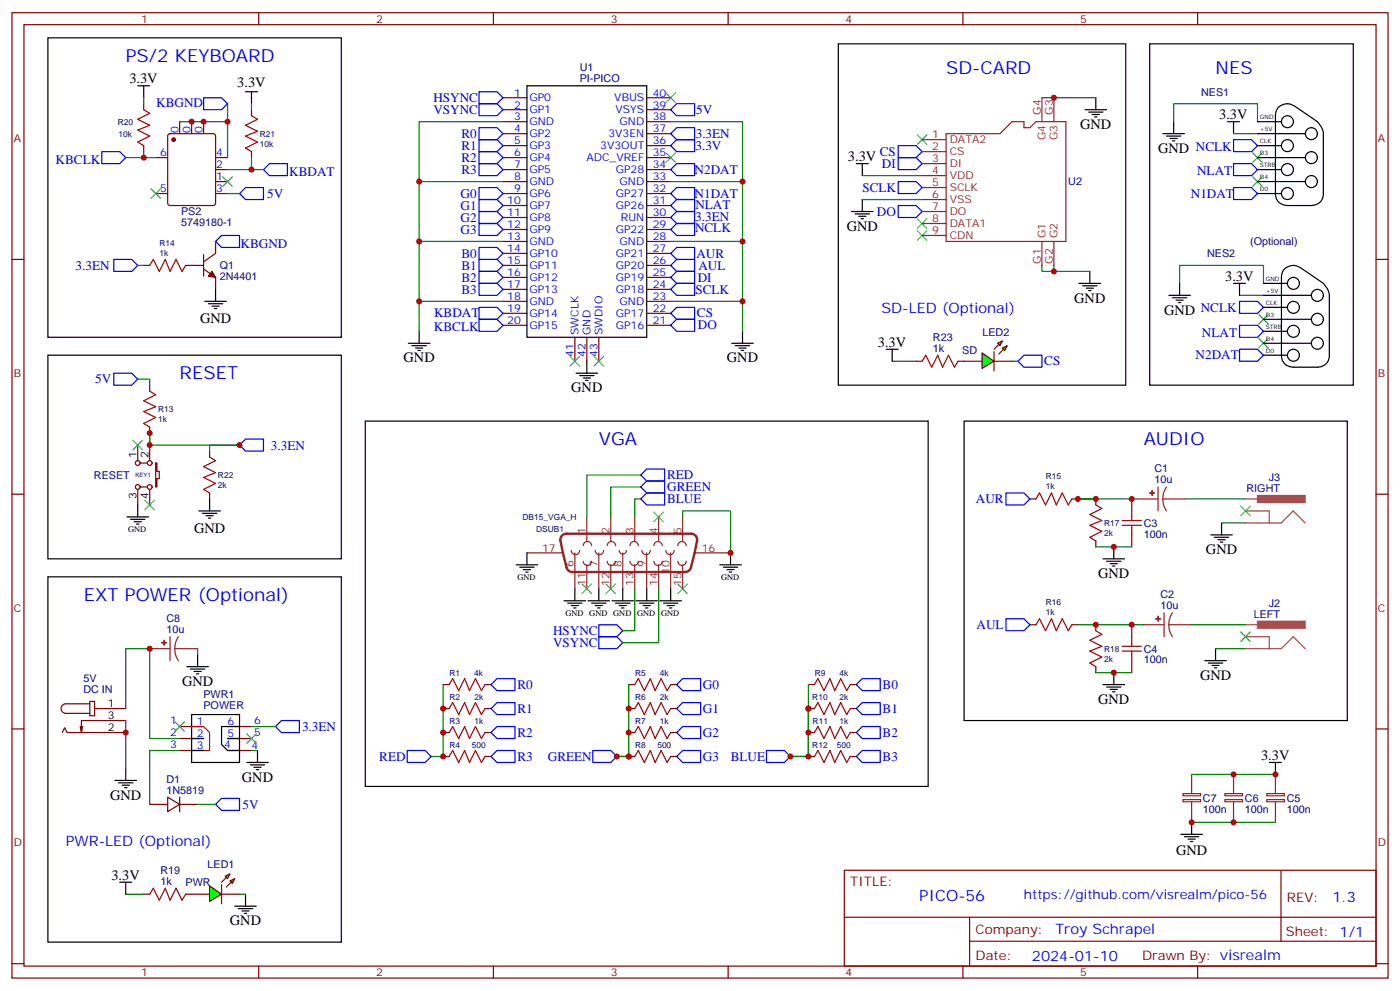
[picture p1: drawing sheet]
<svg xmlns="http://www.w3.org/2000/svg" width="412mm" height="292mm" viewBox="0 0 412 292" stroke-linecap="round" stroke-linejoin="round" font-family="sans-serif">
<g fill="none" stroke="#870000" stroke-width=".35">
<path d="M3.5 3.7h405.4v284.4h-405.4zM7.1 7.3h398.2v277.3h-398.2zM76.2 3.7v3.6M145.3 3.7v3.6M214.5 3.7v3.6M283.6 3.7v3.6M352.8 3.7v3.6M49.6 39.6l.5-.2h12.7l.6 .4 .1 20-.5 .7h-12.9l-.7-.4v-20zM52.9 35.8v3.6M56.4 35.8v3.6M60 35.8v3.6M148.2 28.8h7"/>
<path d="M148.2 32.3h7M148.2 35.8h7M148.2 39.4h7M190.5 28.8h7.1M190.5 32.3h7.1M190.5 35.8h7.1M190.5 39.4h7.1M45.9 46.4h3.5M45.9 57h3.5M63.5 46.4h3.5M63.5 50h3.5M63.5 53.5h3.5"/>
<path d="M63.5 57h3.5M148.2 42.9h7M148.2 46.4h7M148.2 50h7M148.2 53.5h7M148.2 57h7M190.5 42.9h7.1M190.5 46.4h7.1M190.5 50h7.1M190.5 53.5h7.1M190.5 57h7.1M3.5 76.4h3.6"/>
<path d="M42.3 78.2h1.8M54.7 78.2h5.3M60 75v6.4M60 79.2l3.5 2.5v3.5M63.5 71.1v3.5l-3.5 2.5M148.2 60.5h7M148.2 64.1h7M148.2 67.6h7M148.2 71.1h7M148.2 74.6h7M148.2 78.2h7M190.5 60.5h7.1"/>
<path d="M190.5 64.1h7.1M190.5 67.6h7.1M190.5 71.1h7.1M190.5 74.6h7.1M190.5 78.2h7.1M405.3 76.4h3.6M148.2 81.7h7M148.2 85.2h7M148.2 88.8h7M148.2 92.3h7M148.2 95.8h7M169.3 99.3v7.1"/>
<path d="M172.9 99.3v7.1M176.4 99.3v7.1M190.5 81.7h7.1M190.5 85.2h7.1M190.5 88.8h7.1M190.5 92.3h7.1M190.5 95.8h7.1M44.1 113.5v1.7M40.6 131.1v4.6M41.3 136.4h2.1M44.1 125.8v1.8M44.1 131.1v4.6"/>
<path d="M45.9 136.4h.3v2.5h.7v2.1h-.7v2.4h-.3zM3.5 145.6h3.6M40.6 144.1v4.6M41.3 143.4h2.1M44.1 144.1v4.6M303.4 147h1.8M315.7 147h1.8M322.8 147v1.7M322.8 159.3v1.8M333.4 147v3.5M333.4 157.6v3.5M405.3 145.6h3.6"/>
<path d="M303.4 184h1.8M315.7 184h1.8M322.8 184v1.8M322.8 196.4v1.7M333.4 184v3.5M333.4 194.6v3.5M3.5 214.7h3.6M18.3 215.8l.7-1.5 .8 1.5h17.2M24.3 214l-.3 1.8M26.5 206.6h1.4v4.2h-1.4zM26.5 207.3h-7.1a1.41 1.41 0 0 0-1.4 1.4 1.41 1.41 0 0 0 1.4 1.4h7.1M27.9 208.7h9.1"/>
<path d="M37 212.2h-13v3.6l-.4-1.8M52.9 214h7.1M52.9 217.5h7.1M67 214h7.1M67 217.5h7.1M405.3 214.7h3.6M52.9 221.1h7.1M67 221.1h7.1M248.7 256.3h156.6v28.3h-156.6zM377.3 256.4v20.8M42.3 263.4h1.8M54.7 263.4h7"/>
<path d="M65.3 263.4h5.3M248.7 270.2h156.5M285.6 277.2h119.6M285.6 270.2v14.1M3.5 283.8h3.6M76.2 284.6v3.5M145.3 284.6v3.5M214.5 284.6v3.5M283.6 284.6v3.5M352.8 284.6v3.5M405.3 283.8h3.6"/>
<circle cx="40.6" cy="136.4" r=".71"/>
<circle cx="44.1" cy="136.4" r=".71"/>
<circle cx="40.6" cy="143.4" r=".71"/>
<circle cx="44.1" cy="143.4" r=".71"/>
</g>
<g fill="none" stroke="#000" stroke-width=".35">
<path d="M155.2 25.3h35.3v74h-35.3zM342.5 39.4h6.4M345.7 35.8v3.6M361.6 35.8h3.5M363.4 35.8v3.6M343.6 40.1h4.2M344.7 40.8h2.1M345.4 41.5h.7M60.3 88.8h6.4M61.4 89.5h4.2M62.4 90.2h2.2M63.1 90.9h.8"/>
<path d="M63.5 85.2v3.6M344.3 87h6.4M345.4 87.7h4.2M346.4 88.4h2.1M347.1 89.1h.7M347.5 83.5v3.5M363.4 83.5h3.5M365.1 83.5v3.5M37.4 152.3h6.3M38.5 153h4.2M39.5 153.7h2.1M40.2 154.4h.7"/>
<path d="M40.6 148.7v3.6M356.7 157.6h6.3M357.7 158.3h4.2M358.8 159h2.1M359.5 159.7h.7M359.8 154v3.6M166.2 177h6.3M167.2 177.7h4.2M168.3 178.4h2.1M169 179.1h.7M169.3 173.4v3.6M173.2 177h6.4"/>
<path d="M174.3 177.7h4.2M175.3 178.4h2.1M176 179.1h.7M176.4 173.4v3.6M180.3 177h6.3M181.3 177.7h4.3M182.4 178.4h2.1M183.1 179.1h.7M183.4 173.4v3.6M187.3 177h6.4M188.4 177.7h4.2M189.4 178.4h2.2"/>
<path d="M190.1 179.1h.8M190.5 173.4v3.6M194.4 177h6.3M195.4 177.7h4.3M196.5 178.4h2.1M197.2 179.1h.7M197.6 173.4v3.6M212 166.4h6.4M213.1 167.1h4.2M214.1 167.8h2.2M214.8 168.5h.7M215.2 162.8v3.6"/>
<path d="M324.9 164.6h6.4M326 165.3h4.2M327 166h2.1M327.7 166.7h.7M328.1 161.1v3.5M328.1 198.1v3.5M354.9 194.6h6.3M356 195.3h4.2M357 196h2.1M357.7 196.7h.7M358.1 191.1v3.5M56.4 210.5h14.2v14.1h-14.2z"/>
<path d="M56.4 217.5h3.6M67 217.5h3.6M70.6 214h-5.3v5.3l1.7 1.8h3.6M324.9 201.6h6.4M326 202.4h4.2M327 203.1h2.1M327.7 203.8h.7M33.9 229.9h6.3M34.9 230.6h4.3M36 231.3h2.1M36.7 232h.7M37 226.3v3.6"/>
<path d="M56.4 221.1h3.6M69.1 266.9h6.4M70.2 267.6h4.2M71.3 268.3h2.1M72 269h.7M72.3 263.4v3.5"/>
</g>
<g fill="none" stroke="#8c2424" stroke-width=".35">
<path d="M172.9 152.3v7M179.9 152.3v7M187 152.3v7M194 152.3v7M201.1 152.3v7M335.1 147h6M341.1 143.4v7.1M342.5 147l.3 1.8 .8 1.7M342.5 147h6.7M343.6 143.4l-.8 1.7-.3 1.9M155.2 162.8h10.6M168.3 162.1a1.23 1.23 0 0 0 1.2 1.3 1.23 1.23 0 0 0 1.2-1.3"/>
<path d="M169.3 162.8v10.6M171.8 165.3a1.23 1.23 0 0 0 1.2 1.2 1.23 1.23 0 0 0 1.3-1.2M171.8 160.7a1.23 1.23 0 0 1 1.2-1.2 1.23 1.23 0 0 1 1.3 1.2M172.9 166.4v7M175.3 162.1a1.23 1.23 0 0 0 1.3 1.3 1.23 1.23 0 0 0 1.2-1.3M176.4 162.8v10.6M178.9 165.3a1.23 1.23 0 0 0 1.2 1.2 1.23 1.23 0 0 0 1.2-1.2M178.9 160.7a1.23 1.23 0 0 1 1.2-1.2 1.23 1.23 0 0 1 1.2 1.2M179.9 166.4v7M182.4 162.1a1.06 1.06 0 0 0 1 1.1 1.06 1.06 0 0 0 1.1-1.1M183.4 162.8v10.6M185.6 165.3a1.23 1.23 0 0 0 1.2 1.2 1.23 1.23 0 0 0 1.2-1.2"/>
<path d="M185.6 160.7a1.23 1.23 0 0 1 1.2-1.2 1.23 1.23 0 0 1 1.2 1.2M187 166.4v7M189.1 162.1a1.23 1.23 0 0 0 1.2 1.3 1.23 1.23 0 0 0 1.3-1.3M190.5 162.8v10.6M192.6 165.3a1.23 1.23 0 0 0 1.3 1.2 1.23 1.23 0 0 0 1.2-1.2M192.6 160.7a1.23 1.23 0 0 1 1.3-1.2 1.23 1.23 0 0 1 1.2 1.2M194 166.4v7M196.1 162.1a1.23 1.23 0 0 0 1.3 1.3 1.23 1.23 0 0 0 1.2-1.3M197.6 162.8v10.6M199.7 165.3a1.23 1.23 0 0 0 1.2 1.2 1.23 1.23 0 0 0 1.2-1.2M199.7 160.7a1.23 1.23 0 0 1 1.2-1.2 1.23 1.23 0 0 1 1.2 1.2M201.1 166.4v7"/>
<path d="M204.6 162.8h10.6M336.9 184h6M342.9 180.5v7M344.3 184l.2 1.9 .9 1.6M344.3 184h6.7M345.4 180.5l-.8 1.7-.3 1.8"/>
</g>
<path d="M165.6 157.7l1.3-.5h36.7a1.77 1.77 0 0 1 1.7 2.1l-1.7 7.8a1.8 1.8 0 0 1-1.8 1.4h-33.2a1.8 1.8 0 0 1-1.7-1.4l-1.8-8v-.6z" fill="none" stroke="#8c2424" stroke-width=".71"/>
<g fill="none" stroke="#008700" stroke-width=".35">
<path d="M67 30.6v5.2h-14.1M345.7 35.8v-5.2h24.7v5.2M363.4 39.4h7M37 46.4h8.9M67 57h3.6M347.5 83.5v-5.3h24.7v5.3M365.1 87h7.1M40.6 111.7h3.5v1.8M201.1 152.3v-1.8h14.1v12.3M317.5 147h17.6M322.8 161.1h10.6M317.5 184h19.4"/>
<path d="M322.8 198.1h10.6M358.1 191.1h8.8M37 212.2v14.1"/>
</g>
<g fill="none" stroke="#3c3" stroke-width=".35">
<path d="M44.4 55.6l2.9 2.8M47.3 55.6l-2.9 2.8M65.6 52.1l2.8 2.8M68.4 52.1l-2.8 2.8M369 45l2.8 2.8M369 52.1l2.8 2.8M371.8 45l-2.8 2.8M371.8 52.1l-2.8 2.8M370.8 99.7l2.8 2.8M370.8 92.6l2.8 2.9M373.6 99.7l-2.8 2.8M373.6 92.6l-2.8 2.9"/>
<path d="M39.2 129.7l2.8 2.8M42 129.7l-2.8 2.8M42.7 147.3l2.8 2.8M45.5 147.3l-2.8 2.8M192.6 150.8l2.8 2.9M195.4 150.8l-2.8 2.9M171.4 172l2.9 2.8M174.3 172l-2.9 2.8M178.5 172l2.8 2.8M181.3 172l-2.8 2.8M199.7 172l2.8 2.8M202.5 172l-2.8 2.8"/>
<path d="M51.5 212.6l2.8 2.8M54.3 212.6l-2.8 2.8M72.7 216.1l2.8 2.8M75.5 216.1l-2.8 2.8"/>
</g>
<g fill="#870000" stroke="#870000" stroke-width=".35">
<path d="M62.4 79.9l1.1 1.8-2.1-.3z"/>
<circle cx="51.2" cy="41.1" r=".53"/>
</g>
<g fill="none" stroke="#00f" stroke-width=".35">
<path d="M60 28.8h5.3l1.7 1.8-1.7 1.7h-5.3zM30 44.7h5.3l1.7 1.7-1.7 1.8h-5.3zM70.6 57l1.7-1.8h5.3v3.6h-5.3zM79.4 48.2h5.3v3.5h-5.3l-1.8-1.7zM197.6 42.9l1.7-1.8h5.3v3.6h-5.3zM363.4 41.1h5.3l1.7 1.8-1.7 1.8h-5.3zM363.4 48.2h5.3l1.7 1.8-1.7 1.7h-5.3zM363.4 55.2h5.3l1.7 1.8-1.7 1.8h-5.3zM65.3 69.4h5.3v3.5h-5.3l-1.8-1.8zM141.1 90.5h5.3l1.8 1.8-1.8 1.8h-5.3zM141.1 94.1h5.3l1.8 1.7-1.8 1.8h-5.3zM365.1 95.8h5.3l1.8 1.8-1.8 1.7h-5.3z"/>
<path d="M365.1 88.8h5.3l1.8 1.7-1.8 1.8h-5.3zM33.5 109.9h5.3l1.8 1.8-1.8 1.8h-5.3zM365.1 102.9h5.3l1.8 1.7-1.8 1.8h-5.3z"/>
</g>
<g fill="none" stroke="#a10000" stroke-width=".35">
<path d="M44.1 78.2l1.1-1.8 1.7 3.5 1.8-3.5 1.4 3.5 1.8-3.5 1.7 3.5 1.1-1.7M44.1 115.2l1.8 1.1-3.6 1.7 3.6 1.8-3.6 1.4 3.6 1.8-3.6 1.7 1.8 1.1M305.2 147l1-1.8 1.8 3.5 1.7-3.5 1.4 3.5 1.8-3.5 1.8 3.5 1-1.7M322.8 148.7l1.8 1.1-3.6 1.8 3.6 1.7-3.6 1.4 3.6 1.8-3.6 1.8 1.8 1M330.6 153.3h5.6M330.6 154.7h5.6M333.4 150.5v2.8M333.4 154.7v2.9M305.2 184l1-1.8 1.8 3.6 1.7-3.6 1.4 3.6 1.8-3.6 1.8 3.6 1-1.8M322.8 185.8l1.8 1-3.6 1.8 3.6 1.8-3.6 1.4 3.6 1.7-3.6 1.8 1.8 1.1M330.6 190.4h5.6M330.6 191.8h5.6"/>
<path d="M333.4 187.5v2.9M333.4 191.8v2.8M44.1 263.4l1.1-1.8 1.7 3.5 1.8-3.5 1.4 3.5 1.8-3.5 1.7 3.5 1.1-1.7"/>
</g>
<g fill="#8c2424" stroke="#8c2424" stroke-width=".35">
<path d="M339.4 144.5v1.4z"/>
<path d="M338.7 145.2h1.4z"/>
<path d="M341.1 181.5l.1 1.5z"/>
<path d="M340.4 182.2l1.4 .1z"/>
</g>
<path d="M56.4 214h3.6l1.7 1.8v5.3h-1.7" fill="none" stroke="#c30" stroke-width=".35"/>
<g fill="#0f0" stroke="#870000" stroke-width=".35">
<path d="M67.7 259.5l1.4-.7-.7 1.4z"/>
<path d="M66.3 258.1l1.4-.7-.7 1.4z"/>
</g>
<g fill="#870000" stroke="#870000" stroke-width=".35">
<path d="M66.7 261.3l1.4-1.4z"/>
<path d="M66.7 258.4l-1.4 1.5z"/>
</g>
<path d="M65.3 260.6v5.6z" fill="#f00" stroke="#870000" stroke-width=".35"/>
<path d="M61.7 260.9l3.6 2.5-3.6 2.1z" fill="#0f0" stroke="#870000" stroke-width=".35"/>
<path d="M42.3 30.6v1.7M74.1 32.3v1.8M42.3 42.9v1.8M74.1 44.7v1.7M284 106.4h5.3M292.8 106.4h5.3M61.7 132.9v1.7M61.7 145.2v1.8M44.1 236.9h5.3M49.4 234.8l3.5 2.1-3.5 2.1zM52.9 236.9h5.3M52.9 234.8v4.2" fill="none" stroke="#870000" stroke-width=".35"/>
<g fill="none" stroke="#008700" stroke-width=".35">
<path d="M306.9 28.8h15.9M42.3 44.7v1.7M254 58.8h17.6M306.9 78.2v1.7h3.5M310.4 78.2v1.7h10.6M262.8 106.4h7.1M44.1 127.6v3.5h26.5M349.2 147h17.7M351 184h15.9M74.1 214h7M52.9 221.1h-8.8v15.8M74.1 221.1h1.7"/>
<path d="M351 228.1h24.7M351 242.2h24.7M37 263.4h5.3"/>
</g>
<g fill="none" stroke="#00f" stroke-width=".35">
<path d="M197.6 39.4l1.7-1.8h5.3v3.5h-5.3zM199.3 30.6h5.3v3.5h-5.3l-1.7-1.8zM197.6 57l1.7-1.8h5.3v3.6h-5.3zM197.6 50l1.7-1.8h5.3v3.5h-5.3zM264.6 42.9h5.3l1.7 1.8-1.7 1.7h-5.3zM264.6 46.4h5.3l1.7 1.8-1.7 1.8h-5.3zM264.6 53.5h5.3l1.7 1.7-1.7 1.8h-5.3zM33.5 76.4h5.3l1.8 1.8-1.8 1.7h-5.3zM197.6 67.6l1.7-1.8h5.3v3.6h-5.3zM197.6 60.5l1.7-1.7h5.3v3.5h-5.3zM197.6 78.2l1.7-1.8h5.3v3.5h-5.3zM197.6 74.6l1.7-1.7h5.3v3.5h-5.3z"/>
<path d="M199.3 62.3h5.3v3.5h-5.3l-1.7-1.7zM264.6 60.5h5.3l1.7 1.8-1.7 1.8h-5.3zM197.6 95.8l1.7-1.7h5.3v3.5h-5.3zM197.6 92.3l1.7-1.8h5.3v3.6h-5.3zM197.6 85.2l1.7-1.7h5.3v3.5h-5.3zM197.6 81.7l1.7-1.8h5.3v3.6h-5.3zM70.6 131.1l1.7-1.8h5.3v3.6h-5.3zM296.3 145.2h5.3l1.8 1.8-1.8 1.7h-5.3zM296.3 182.2h5.3l1.8 1.8-1.8 1.8h-5.3zM81.1 214l1.8-1.8h5.3v3.6h-5.3z"/>
</g>
<g fill="none" stroke="#3c3" stroke-width=".35">
<path d="M196.1 27.4l2.9 2.8M199 27.4l-2.9 2.8M270.2 39.7l2.8 2.8M273 39.7l-2.8 2.8M196.1 45l2.9 2.8M199 45l-2.9 2.8M270.2 64.4l2.8 2.8M270.2 67.9l2.8 2.9M273 64.4l-2.8 2.8M273 67.9l-2.8 2.9M167.9 105l2.8 2.8M170.7 105l-2.8 2.8"/>
<path d="M175 105l2.8 2.8M177.8 105l-2.8 2.8M365.5 149.1l2.8 2.8M368.3 149.1l-2.8 2.8M365.5 186.1l2.8 2.8M368.3 186.1l-2.8 2.8"/>
</g>
<g fill="none" stroke="#000" stroke-width=".35">
<path d="M319.6 32.3h6.4M320.7 33h4.2M321.7 33.7h2.1M322.4 34.4h.7M322.8 28.8v3.5M370.4 35.8h7.1M370.4 39.4h14.1M376.8 31.4a4.1 4.1 0 0 1 5.5 .5l4.3 2.9a5.9 5.9 0 0 1 3.2 4.6v17.6a3.5 3.5 0 0 1-3.5 3.5h-7.1a3.5 3.5 0 0 1-3.5-3.5v-22.9l.2-1.2zM254 58.8v3.5M370.4 42.9h7.1M370.4 50h7.1M370.4 57h7.1"/>
<path d="M370.4 46.4h14.1M370.4 53.5h14.1M250.8 62.3h6.4M251.9 63h4.2M252.9 63.7h2.2M253.6 64.4h.8M321 79.9v3.6M378.6 79a4.1 4.1 0 0 1 5.5 .5l4.2 3a5.9 5.9 0 0 1 3.3 4.5v17.6a3.5 3.5 0 0 1-3.5 3.6h-7.1a3.5 3.5 0 0 1-3.5-3.6v-22.9l.1-1.2zM317.9 83.5h6.3M318.9 84.2h4.2M320 84.9h2.1M320.7 85.6h.7"/>
<path d="M372.2 83.5h7M372.2 90.5h7M372.2 97.6h7M372.2 87h14.1M372.2 94.1h14.1M372.2 104.6h7M372.2 101.1h14.1M58.6 150.5h6.3M59.6 151.2h4.3M60.7 151.9h2.1M61.4 152.6h.7M61.7 147v3.5"/>
<path d="M152 166.4h6.4M153.1 167.1h4.2M154.2 167.8h2.1M154.9 168.5h.7M155.2 162.8v3.6M55 196.4h6.4M56.1 197.1h4.2M57.1 197.8h2.2M57.9 198.5h.7M58.2 192.8v3.6M72.7 224.6h6.3M73.7 225.3h4.3"/>
<path d="M74.8 226h2.1M75.5 226.7h.7M75.8 221.1v3.5M347.8 245.7h6.4M348.9 246.5h4.2M350 247.2h2.1M350.7 247.9h.7M351 242.2v3.5"/>
<circle cx="379.2" cy="35.8" r="1.76"/>
<circle cx="386.3" cy="39.4" r="1.76"/>
<circle cx="379.2" cy="42.9" r="1.76"/>
<circle cx="379.2" cy="57" r="1.76"/>
<circle cx="379.2" cy="50" r="1.76"/>
<circle cx="386.3" cy="46.4" r="1.76"/>
<circle cx="386.3" cy="53.5" r="1.76"/>
<circle cx="381" cy="97.6" r="1.76"/>
<circle cx="381" cy="90.5" r="1.76"/>
<circle cx="381" cy="83.5" r="1.76"/>
<circle cx="388.1" cy="87" r="1.76"/>
<circle cx="388.1" cy="94.1" r="1.76"/>
<circle cx="381" cy="104.6" r="1.76"/>
<circle cx="388.1" cy="101.1" r="1.76"/>
</g>
<path d="M42.3 32.3l1.8 1.1-3.5 1.7 3.5 1.8-3.5 1.4 3.5 1.8-3.5 1.7 1.7 1.1M74.1 34.1l1.7 1-3.5 1.8 3.5 1.8-3.5 1.4 3.5 1.7-3.5 1.8 1.8 1.1M61.7 134.6l1.8 1.1-3.5 1.7 3.5 1.8-3.5 1.4 3.5 1.8-3.5 1.7 1.7 1.1" fill="none" stroke="#a10000" stroke-width=".35"/>
<path d="M366.9 154h10.5l3.5-3.5 3.6 3.5M366.9 150.5h7v3.5M366.9 147h3.5M366.9 187.5h7v3.6M366.9 191.1h10.5l3.5-3.6 3.6 3.6M366.9 184h3.5" fill="none" stroke="#a64a4a" stroke-width=".35"/>
<g fill="#a64a4a" stroke="#a64a4a" stroke-width=".29">
<path d="M370.4 145.9h14.1v2.1h-14.1z"/>
<path d="M370.4 183h14.1v2.1h-14.1z"/>
</g>
<g fill="none" stroke="#8c2424" stroke-width=".35">
<path d="M278.7 39.4h15.9l3.5-3.6h3.5v1.8h1.8l1.8-1.8h8.8v35.3h-35.3zM306.9 28.8v7M310.4 28.8v7M271.6 41.1h7.1M271.6 44.7h7.1M271.6 48.2h7.1M271.6 51.7h7.1M271.6 55.2h7.1M271.6 58.8h7.1M271.6 62.3h7.1M271.6 65.8h7.1M271.6 69.4h7.1"/>
<path d="M306.9 71.1v7.1M310.4 71.1v7.1M44.1 191.1h6M50.1 187.5v7.1M51.5 191.1l.2 1.8 .9 1.7M51.5 191.1h6.7M52.6 187.5l-.9 1.7-.2 1.9M348.5 235.5h5.2v.6h-5.2zM348.5 233.8h5.2v.6h-5.2zM351 228.1v5.7M351 236.2v6M360.8 235.5h5.2v.6h-5.2z"/>
<path d="M360.8 233.8h5.2v.6h-5.2zM363.4 228.1v5.7M363.4 236.2v6M373.2 235.5h5.2v.6h-5.2zM373.2 233.8h5.2v.6h-5.2zM375.7 228.1v5.7M375.7 236.2v6"/>
</g>
<g fill="#8c2424" stroke="#8c2424" stroke-width=".35">
<path d="M48.3 188.6l.1 1.4z"/>
<path d="M47.6 189.3h1.4z"/>
</g>
<g fill="#0f0" stroke="#870000" stroke-width=".35">
<path d="M295.3 102.5l1.4-.7-.7 1.4z"/>
<path d="M293.9 101.1l1.4-.7-.7 1.4z"/>
</g>
<g fill="#870000" stroke="#870000" stroke-width=".35">
<path d="M294.2 104.3l1.4-1.4z"/>
<path d="M294.2 101.5l-1.4 1.4z"/>
</g>
<path d="M292.8 103.6v5.6z" fill="#f00" stroke="#870000" stroke-width=".35"/>
<path d="M289.3 103.9l3.5 2.5-3.5 2.1z" fill="#0f0" stroke="#870000" stroke-width=".35"/>
<g fill="none" stroke="#a10000" stroke-width=".35">
<path d="M271.6 106.4l1.1-1.8 1.8 3.6 1.7-3.6 1.4 3.6 1.8-3.6 1.8 3.6 1-1.8M132.3 215.8l1-1.8 1.8 3.5 1.8-3.5 1.4 3.5 1.8-3.5 1.7 3.5 1.1-1.7M132.3 208.7l1-1.8 1.8 3.6 1.8-3.6 1.4 3.6 1.8-3.6 1.7 3.6 1.1-1.8M132.3 201.6l1-1.7 1.8 3.5 1.8-3.5 1.4 3.5 1.8-3.5 1.7 3.5 1.1-1.8M187 201.6l1-1.7 1.8 3.5 1.8-3.5 1.4 3.5 1.7-3.5 1.8 3.5 1.1-1.8M187 208.7l1-1.8 1.8 3.6 1.8-3.6 1.4 3.6 1.7-3.6 1.8 3.6 1.1-1.8M187 215.8l1-1.8 1.8 3.5 1.8-3.5 1.4 3.5 1.7-3.5 1.8 3.5 1.1-1.7M239.9 201.6l1-1.7 1.8 3.5 1.8-3.5 1.4 3.5 1.7-3.5 1.8 3.5 1.1-1.8M239.9 208.7l1-1.8 1.8 3.6 1.8-3.6 1.4 3.6 1.7-3.6 1.8 3.6 1.1-1.8M239.9 215.8l1-1.8 1.8 3.5 1.8-3.5 1.4 3.5 1.7-3.5 1.8 3.5 1.1-1.7M132.3 222.8l1-1.7 1.8 3.5 1.8-3.5 1.4 3.5 1.8-3.5 1.7 3.5 1.1-1.8M187 222.8l1-1.7 1.8 3.5 1.8-3.5 1.4 3.5 1.7-3.5 1.8 3.5 1.1-1.8"/>
<path d="M239.9 222.8l1-1.7 1.8 3.5 1.8-3.5 1.4 3.5 1.7-3.5 1.8 3.5 1.1-1.8"/>
</g>
<g fill="none" stroke="#870000" stroke-width=".35">
<path d="M269.9 106.4h1.7M282.2 106.4h1.8M130.5 201.6h1.8M130.5 208.7h1.8M130.5 215.8h1.8M142.9 201.6h1.7M142.9 208.7h1.7M142.9 215.8h1.7M185.2 201.6h1.8M185.2 208.7h1.8M185.2 215.8h1.8M197.6 201.6h1.7"/>
<path d="M197.6 208.7h1.7M197.6 215.8h1.7M238.1 201.6h1.8M238.1 208.7h1.8M238.1 215.8h1.8M250.5 201.6h1.7M250.5 208.7h1.7M250.5 215.8h1.7M130.5 222.8h1.8M142.9 222.8h1.7M185.2 222.8h1.8M197.6 222.8h1.7"/>
<path d="M238.1 222.8h1.8M250.5 222.8h1.7"/>
</g>
<g fill="none" stroke="#00f" stroke-width=".35">
<path d="M141.1 27h5.3l1.8 1.8-1.8 1.8h-5.3zM141.1 30.6h5.3l1.8 1.7-1.8 1.8h-5.3zM141.1 37.6h5.3l1.8 1.8-1.8 1.7h-5.3zM141.1 58.8h5.3l1.8 1.7-1.8 1.8h-5.3zM141.1 55.2h5.3l1.8 1.8-1.8 1.8h-5.3zM141.1 48.2h5.3l1.8 1.8-1.8 1.7h-5.3zM141.1 44.7h5.3l1.8 1.7-1.8 1.8h-5.3zM141.1 41.1h5.3l1.8 1.8-1.8 1.8h-5.3zM141.1 79.9h5.3l1.8 1.8-1.8 1.8h-5.3zM141.1 76.4h5.3l1.8 1.8-1.8 1.7h-5.3zM141.1 72.9h5.3l1.8 1.7-1.8 1.8h-5.3zM141.1 65.8h5.3l1.8 1.8-1.8 1.8h-5.3z"/>
<path d="M141.1 62.3h5.3l1.8 1.8-1.8 1.7h-5.3zM141.1 83.5h5.3l1.8 1.7-1.8 1.8h-5.3zM299.9 106.4l1.7-1.8h5.3v3.6h-5.3zM188.7 139.9l1.8-1.8h5.3v3.6h-5.3zM188.7 147l1.8-1.8h5.3v3.5h-5.3zM188.7 143.4l1.8-1.7h5.3v3.5h-5.3zM176.4 184h5.3l1.7 1.8-1.7 1.7h-5.3zM176.4 187.5h5.3l1.7 1.8-1.7 1.8h-5.3zM144.6 201.6l1.8-1.7h5.3v3.5h-5.3zM144.6 208.7l1.8-1.8h5.3v3.6h-5.3zM144.6 215.8l1.8-1.8h5.3v3.5h-5.3zM199.3 201.6l1.8-1.7h5.3v3.5h-5.3z"/>
<path d="M199.3 208.7l1.8-1.8h5.3v3.6h-5.3zM199.3 215.8l1.8-1.8h5.3v3.5h-5.3zM252.2 201.6l1.8-1.7h5.3v3.5h-5.3zM252.2 208.7l1.8-1.8h5.3v3.6h-5.3zM254 214h5.3v3.5h-5.3l-1.8-1.7zM63.5 236.9l1.8-1.7h5.3v3.5h-5.3zM119.9 221.1h5.3l1.8 1.7-1.8 1.8h-5.3zM144.6 222.8l1.8-1.7h5.3v3.5h-5.3zM174.6 221.1h5.3l1.8 1.7-1.8 1.8h-5.3zM199.3 222.8l1.8-1.7h5.3v3.5h-5.3zM225.8 221.1h5.3l1.7 1.7-1.7 1.8h-5.3zM254 221.1h5.3v3.5h-5.3l-1.8-1.8z"/>
</g>
<g fill="none" stroke="#008700" stroke-width=".35">
<path d="M42.3 28.8v1.8M67 35.8v10.6M74.1 30.6v1.7M148.2 35.8h-24.7v61.8M197.6 35.8h21.1v61.8M67 50h10.6M74.1 46.4v3.6M123.5 53.5h24.7M197.6 53.5h21.1M254 51.7h17.6M40.6 78.2h1.7M123.5 71.1h24.7"/>
<path d="M197.6 71.1h21.1M123.5 88.8h24.7M197.6 88.8h21.1M298.1 106.4h1.8M44.1 127.6v3.5M70.6 131.1h-8.9v1.8M188.7 139.9h-15.8v12.4M188.7 143.4h-8.8v8.9M188.7 147h-1.7v5.3M359.8 154h7.1M187 173.4v12.4h-3.6M194 173.4v15.9h-10.6"/>
<path d="M58.2 191.1v1.7M37 208.7v-17.6h7.1v26.4h8.8M130.5 201.6v21.2h-3.5M185.2 201.6v21.2h-3.5h3.5M238.1 208.7v14.1h-5.3M238.1 201.6v21.2h-5.3M58.2 236.9h5.3M232.8 222.8h5.3M70.6 263.4h1.7"/>
</g>
<g fill="none" stroke="#000" stroke-width=".35">
<path d="M14.1 11.1h86.4v88.2h-86.4zM246.9 12.9h84.7v100.6h-84.7zM338.7 12.9h59.9v100.6h-59.9zM40.6 25.3h3.5M42.3 25.3v3.5M72.3 27h3.5M74.1 27v3.6M252.2 48.2h3.6M254 48.2v3.5M123.5 97.6v3.5M218.7 97.6v3.5M14.1 104.6h86.4v60h-86.4z"/>
<path d="M120.3 101.1h6.3M121.4 101.8h4.2M122.4 102.5h2.1M123.1 103.2h.7M169.7 109.9h6.3M170.7 110.6h4.3M171.8 111.3h2.1M172.5 112h.7M172.9 106.4v3.5M215.5 101.1h6.4M216.6 101.8h4.2M217.7 102.5h2.1"/>
<path d="M218.4 103.2h.7M261.1 102.9h3.5M262.8 102.9v3.5M107.6 124h165.8v107.6h-165.8zM284 124h112.9v88.2h-112.9zM14.1 169.9h86.4v107.6h-86.4zM373.9 224.6h3.6M375.7 224.6v3.5M35.3 259.9h3.5M37 259.9v3.5"/>
</g>
<g fill="#c00">
<circle cx="60" cy="35.8" r=".88"/>
<circle cx="56.4" cy="35.8" r=".88"/>
<circle cx="333.4" cy="147" r=".88"/>
<circle cx="317.5" cy="147" r=".88"/>
<circle cx="322.8" cy="147" r=".88"/>
<circle cx="333.4" cy="184" r=".88"/>
<circle cx="322.8" cy="184" r=".88"/>
<circle cx="328.1" cy="198.1" r=".88"/>
<circle cx="328.1" cy="161.1" r=".88"/>
<circle cx="37" cy="215.8" r=".88"/>
<circle cx="42.3" cy="46.4" r=".88"/>
<circle cx="310.4" cy="79.9" r=".88"/>
<circle cx="310.4" cy="28.8" r=".88"/>
<circle cx="363.4" cy="228.1" r=".88"/>
<circle cx="351" cy="242.2" r=".88"/>
<circle cx="363.4" cy="242.2" r=".88"/>
<circle cx="44.1" cy="131.1" r=".88"/>
<circle cx="44.1" cy="191.1" r=".88"/>
<circle cx="44.1" cy="127.6" r=".88"/>
<circle cx="70.6" cy="131.1" r=".88"/>
<circle cx="215.2" cy="162.8" r=".88"/>
<circle cx="67" cy="35.8" r=".88"/>
<circle cx="74.1" cy="50" r=".88"/>
<circle cx="185.2" cy="222.8" r=".88"/>
<circle cx="130.5" cy="215.8" r=".88"/>
<circle cx="130.5" cy="208.7" r=".88"/>
<circle cx="130.5" cy="222.8" r=".88"/>
<circle cx="218.7" cy="53.5" r=".88"/>
<circle cx="218.7" cy="71.1" r=".88"/>
<circle cx="218.7" cy="88.8" r=".88"/>
<circle cx="123.5" cy="53.5" r=".88"/>
<circle cx="123.5" cy="71.1" r=".88"/>
<circle cx="123.5" cy="88.8" r=".88"/>
<circle cx="238.1" cy="215.8" r=".88"/>
<circle cx="238.1" cy="208.7" r=".88"/>
<circle cx="238.1" cy="222.8" r=".88"/>
<circle cx="232.8" cy="222.8" r=".88"/>
<circle cx="185.2" cy="215.8" r=".88"/>
<circle cx="185.2" cy="208.7" r=".88"/>
<circle cx="181.7" cy="222.8" r=".88"/>
<circle cx="375.7" cy="228.1" r=".88"/>
</g>
<g font-size="5.3" fill="#00f">
<text x="37" y="18.2">PS/2 KEYBOARD</text>
<text x="278.7" y="21.7">SD-CARD</text>
<text x="358.1" y="21.7">NES</text>
<text x="52.9" y="111.7">RESET</text>
<text x="176.4" y="131.1">VGA</text>
<text x="336.9" y="131.1">AUDIO</text>
<text x="24.7" y="177">EXT POWER (Optional)</text>
</g>
<text font-size="4.6" fill="#00f" x="270.8" y="265.4">PICO-56</text>
<g font-size="4.2">
<text x="38.1" y="24.6">3.3V</text>
<text x="69.9" y="25.6">3.3V</text>
<text x="359.1" y="35.1">3.3V</text>
<text x="318.2" y="38">GND</text>
<text x="249.8" y="47.5">3.3V</text>
<text x="341.1" y="45">GND NCLK</text>
<text x="249.4" y="67.9">GND</text>
<text x="360.9" y="82.8">3.3V</text>
<text x="316.4" y="89.1">GND</text>
<text x="58.9" y="95.2">GND</text>
<text x="342.9" y="92.6">GND NCLK</text>
<text x="118.9" y="106.8">GND</text>
<text x="214.1" y="106.8">GND</text>
<text x="258.6" y="102.2">3.3V</text>
<text x="168.3" y="115.6">GND</text>
<text x="57.1" y="157">GND</text>
<text x="355.2" y="163.2">GND</text>
<text x="323.5" y="170.3">GND</text>
<text x="53.6" y="202">GND</text>
<text x="353.5" y="200.2">GND</text>
<text x="323.5" y="207.3">GND</text>
<text x="371.5" y="223.9">3.3V</text>
<text x="71.3" y="230.2">GND</text>
<text x="32.5" y="235.5">GND</text>
<text x="346.4" y="251.8">GND</text>
<text x="32.8" y="259.2">3.3V</text>
<text x="67.7" y="272.6">GND</text>
</g>
<g font-size="4.2" fill="#00f">
<text x="259.6" y="92.3">SD-LED (Optional)</text>
<text x="19.4" y="249.3">PWR-LED (Optional)</text>
<text x="392.5" y="265.6">1.3</text>
<text x="310.9" y="275.2">Troy Schrapel</text>
<text x="304" y="283">2024-01-10</text>
</g>
<g font-size="3.9" fill="#00f">
<text x="46" y="31.4">KBGND</text>
<text x="127.6" y="30">HSYNC</text>
<text x="127.6" y="33.6">VSYNC</text>
<text x="205" y="33.5">5V</text>
<text x="135.9" y="40.6">R0</text>
<text x="205" y="40.5">3.3EN</text>
<text x="135.9" y="47.8">R2</text>
<text x="135.9" y="44.3">R1</text>
<text x="204.9" y="44.1">3.3V</text>
<text x="259.2" y="45.9">CS</text>
<text x="16.4" y="48.2">KBCLK</text>
<text x="85.2" y="51.7">KBDAT</text>
<text x="135.9" y="51.3">R3</text>
<text x="204.6" y="51.2">N2DAT</text>
<text x="259.8" y="49.4">DI</text>
<text x="352.6" y="51.5">NLAT</text>
<text x="78.7" y="58.3">5V</text>
<text x="135.7" y="58.4">G0</text>
<text x="204.6" y="58.2">N1DAT</text>
<text x="254" y="56.5">SCLK</text>
<text x="350.8" y="58.2">N1DAT</text>
<text x="135.7" y="65.4">G2</text>
<text x="135.7" y="61.9">G1</text>
<text x="204.8" y="64.9">3.3EN</text>
<text x="204.8" y="61.4">NLAT</text>
<text x="258.3" y="63.6">DO</text>
<text x="135.7" y="69">G3</text>
<text x="204.7" y="68.5">NCLK</text>
<text x="70.9" y="73">KBGND</text>
<text x="135.9" y="76">B0</text>
<text x="205.1" y="75.9">AUR</text>
<text x="22.3" y="79.5">3.3EN</text>
<text x="135.9" y="83.1">B2</text>
<text x="135.9" y="79.5">B1</text>
<text x="205.5" y="82.9">DI</text>
<text x="205.7" y="79.4">AUL</text>
<text x="135.9" y="86.6">B3</text>
<text x="204.9" y="86.4">SCLK</text>
<text x="127.9" y="93.5">KBDAT</text>
<text x="205.3" y="93.5">CS</text>
<text x="127.8" y="97.6">KBCLK</text>
<text x="205.6" y="97">DO</text>
<text x="354.1" y="99.2">NLAT</text>
<text x="307.6" y="107.6">CS</text>
<text x="352.2" y="105.9">N2DAT</text>
<text x="28.1" y="112.9">5V</text>
<text x="79.8" y="132.4">3.3EN</text>
<text x="196.5" y="141.2">RED</text>
<text x="196.5" y="148.3">BLUE</text>
<text x="196.6" y="144.7">GREEN</text>
<text x="287.5" y="148.2">AUR</text>
<text x="287.7" y="185.3">AUL</text>
<text x="162.9" y="187">HSYNC</text>
<text x="162.9" y="190.6">VSYNC</text>
<text x="152.4" y="202.9">R0</text>
<text x="207.1" y="203">G0</text>
<text x="260" y="203">B0</text>
<text x="89" y="215.3">3.3EN</text>
<text x="152.4" y="210.1">R1</text>
<text x="207.1" y="210.1">G1</text>
<text x="260" y="210.1">B1</text>
<text x="152.4" y="217.1">R2</text>
<text x="207.1" y="217.1">G2</text>
<text x="260" y="217.1">B2</text>
<text x="111.7" y="224">RED</text>
<text x="152.4" y="224.2">R3</text>
<text x="161.4" y="224">GREEN</text>
<text x="207.1" y="224.2">G3</text>
<text x="215.2" y="224">BLUE</text>
<text x="260" y="224.2">B3</text>
<text x="71.4" y="238.2">5V</text>
<text x="301.6" y="264.8">https://github.com/visrealm/pico-56</text>
</g>
<g font-size="3.9" fill="#800">
<text x="250.5" y="260.9">TITLE:</text>
<text x="379.1" y="265.6">REV:</text>
<text x="287.4" y="275.1">Company:</text>
<text x="378.7" y="275.7">Sheet: 1/1</text>
<text x="287.4" y="282.8">Date:</text>
<text x="336.4" y="282.9">Drawn By: visrealm</text>
</g>
<g font-size="3.2" fill="#800">
<text x="41.6" y="6.7">1</text>
<text x="110.8" y="6.7">2</text>
<text x="179.9" y="6.7">3</text>
<text x="249.1" y="6.7">4</text>
<text x="318.2" y="6.7">5</text>
<text x="4.1" y="41.8">A</text>
<text x="405.9" y="41.8">A</text>
<text x="4.1" y="111">B</text>
<text x="405.9" y="111">B</text>
<text x="4.1" y="180.1">C</text>
<text x="405.9" y="180.1">C</text>
<text x="4.1" y="249.3">D</text>
<text x="405.9" y="249.3">D</text>
<text x="41.6" y="287.5">1</text>
<text x="110.8" y="287.5">2</text>
<text x="179.9" y="287.5">3</text>
<text x="249.1" y="287.5">4</text>
<text x="318.2" y="287.5">5</text>
</g>
<g font-size="3.2" fill="#000080">
<text x="170.8" y="21">U1</text>
<text x="170.8" y="24.2">PI-PICO</text>
<text x="353.8" y="28.2">NES1</text>
<text x="314.7" y="54.5">U2</text>
<text x="53.3" y="63.4">PS2</text>
<text x="53.3" y="66.5">5749180-1</text>
<text x="355.6" y="75.8">NES2</text>
<text x="368.3" y="72.2">(Optional)</text>
<text x="64.7" y="82.5">2N4401</text>
<text x="64.7" y="79.4">Q1</text>
<text x="274.8" y="100.3">R23</text>
<text x="289.4" y="99.1">LED2</text>
<text x="274.8" y="103.6">1k</text>
<text x="283.5" y="104.4">SD</text>
<text x="27.7" y="141">RESET</text>
<text x="340.1" y="142.4">10u</text>
<text x="340.1" y="139.2">C1</text>
<text x="373.7" y="141.6">J3</text>
<text x="367.2" y="144.9">RIGHT</text>
<text x="336.9" y="155.2">C3</text>
<text x="336.9" y="158.4">100n</text>
<text x="341.9" y="179.4">10u</text>
<text x="341.9" y="176.2">C2</text>
<text x="373.7" y="178.7">J2</text>
<text x="49" y="183.3">C8</text>
<text x="369.3" y="181.9">LEFT</text>
<text x="49" y="186.5">10u</text>
<text x="336.9" y="195.4">100n</text>
<text x="336.9" y="192.2">C4</text>
<text x="24.6" y="200.8">5V</text>
<text x="24.6" y="204">DC IN</text>
<text x="59.9" y="209">POWER</text>
<text x="59.9" y="205.7">PWR1</text>
<text x="49.1" y="233.8">1N5819</text>
<text x="49.1" y="230.6">D1</text>
<text x="354.4" y="239.5">100n</text>
<text x="354.4" y="236.3">C7</text>
<text x="366.7" y="239.5">100n</text>
<text x="366.7" y="236.3">C6</text>
<text x="379.1" y="239.5">100n</text>
<text x="379.1" y="236.3">C5</text>
<text x="47.3" y="257.3">R19</text>
<text x="61.1" y="255.7">LED1</text>
<text x="47.3" y="260.6">1k</text>
<text x="54.7" y="261">PWR</text>
</g>
<g font-size="3.2" fill="#00f">
<text x="151.4" y="28.4">1</text>
<text x="155.9" y="29.8">GP0</text>
<text x="181" y="29.8">VBUS</text>
<text x="192.3" y="28.4">40</text>
<text x="151.4" y="32">2</text>
<text x="151.4" y="35.5">3</text>
<text x="155.9" y="33.4">GP1</text>
<text x="181.3" y="33.4">VSYS</text>
<text x="192.3" y="35.5">38</text>
<text x="192.3" y="32">39</text>
<text x="52.6" y="39.2" transform="rotate(-90 52.6 39.2)">0</text>
<text x="56.1" y="39.2" transform="rotate(-90 56.1 39.2)">0</text>
<text x="59.6" y="39.2" transform="rotate(-90 59.6 39.2)">0</text>
<text x="151.4" y="39">4</text>
<text x="155.9" y="36.9">GND</text>
<text x="155.9" y="40.4">GP2</text>
<text x="179.2" y="40.4">3V3EN</text>
<text x="182.5" y="36.9">GND</text>
<text x="192.3" y="39">37</text>
<text x="47.2" y="46.1">6</text>
<text x="63.7" y="46.1">4</text>
<text x="151.4" y="42.5">5</text>
<text x="151.4" y="46.1">6</text>
<text x="155.9" y="44">GP3</text>
<text x="155.9" y="47.5">GP4</text>
<text x="172.7" y="47.5">ADC_VREF</text>
<text x="176.8" y="44">3V3OUT</text>
<text x="192.3" y="46.1">35</text>
<text x="192.3" y="42.5">36</text>
<text x="63.7" y="53.1">1</text>
<text x="63.7" y="49.6">2</text>
<text x="151.4" y="49.6">7</text>
<text x="151.4" y="53.1">8</text>
<text x="155.9" y="51">GP5</text>
<text x="181.4" y="51">GP28</text>
<text x="192.3" y="53.1">33</text>
<text x="192.3" y="49.6">34</text>
<text x="47.2" y="56.7">5</text>
<text x="63.7" y="56.7">3</text>
<text x="151.4" y="56.7">9</text>
<text x="155.9" y="54.5">GND</text>
<text x="155.9" y="58.1">GP6</text>
<text x="181.4" y="58.1">GP27</text>
<text x="182.5" y="54.5">GND</text>
<text x="192.3" y="56.7">32</text>
<text x="149.4" y="60.2">10</text>
<text x="149.4" y="63.7">11</text>
<text x="155.9" y="61.6">GP7</text>
<text x="155.9" y="65.1">GP8</text>
<text x="181.4" y="61.6">GP26</text>
<text x="182.9" y="65.1">RUN</text>
<text x="192.3" y="63.7">30</text>
<text x="192.3" y="60.2">31</text>
<text x="149.4" y="67.2">12</text>
<text x="149.4" y="70.8">13</text>
<text x="155.9" y="68.7">GP9</text>
<text x="181.4" y="68.7">GP22</text>
<text x="192.3" y="70.8">28</text>
<text x="192.3" y="67.2">29</text>
<text x="149.4" y="74.3">14</text>
<text x="149.4" y="77.8">15</text>
<text x="155.9" y="72.2">GND</text>
<text x="155.9" y="75.7">GP10</text>
<text x="181.4" y="75.7">GP21</text>
<text x="182.5" y="72.2">GND</text>
<text x="192.3" y="77.8">26</text>
<text x="192.3" y="74.3">27</text>
<text x="149.4" y="81.4">16</text>
<text x="155.9" y="79.2">GP11</text>
<text x="155.9" y="82.8">GP12</text>
<text x="181.4" y="82.8">GP19</text>
<text x="181.4" y="79.2">GP20</text>
<text x="192.3" y="81.4">25</text>
<text x="149.4" y="84.9">17</text>
<text x="149.4" y="88.4">18</text>
<text x="155.9" y="86.3">GP13</text>
<text x="155.9" y="89.8">GND</text>
<text x="181.4" y="86.3">GP18</text>
<text x="182.5" y="89.8">GND</text>
<text x="192.3" y="88.4">23</text>
<text x="192.3" y="84.9">24</text>
<text x="149.4" y="91.9">19</text>
<text x="149.4" y="95.5">20</text>
<text x="155.9" y="93.3">GP14</text>
<text x="181.4" y="93.3">GP17</text>
<text x="192.3" y="91.9">22</text>
<text x="192.3" y="95.5">21</text>
<text x="155.9" y="96.9">GP15</text>
<text x="170.4" y="98.6" transform="rotate(-90 170.4 98.6)">SWCLK</text>
<text x="173.9" y="98.6" transform="rotate(-90 173.9 98.6)">GND</text>
<text x="177.4" y="98.6" transform="rotate(-90 177.4 98.6)">SWDIO</text>
<text x="181.4" y="96.9">GP16</text>
<text x="169" y="105.1" transform="rotate(-90 169 105.1)">41</text>
<text x="172.5" y="105.1" transform="rotate(-90 172.5 105.1)">42</text>
<text x="176" y="105.1" transform="rotate(-90 176 105.1)">43</text>
<text x="50.1" y="213.3">1</text>
<text x="58" y="213.6">1</text>
<text x="67" y="213.6">6</text>
<text x="74.9" y="213.3">6</text>
<text x="50.1" y="216.8">2</text>
<text x="50.1" y="220.3">3</text>
<text x="58" y="217.2">2</text>
<text x="58" y="220.7">3</text>
<text x="66.1" y="220.3">4</text>
<text x="67" y="217.2">5</text>
<text x="74.1" y="220.7">4</text>
<text x="74.9" y="216.8">5</text>
</g>
<g font-size="3.2" fill="#8d2323">
<text x="306.6" y="33.7" transform="rotate(-90 306.6 33.7)">G4</text>
<text x="310.1" y="33.7" transform="rotate(-90 310.1 33.7)">G3</text>
<text x="274.6" y="40.8">1</text>
<text x="308" y="41.4" transform="rotate(-90 308 41.4)">G4</text>
<text x="311.5" y="41.4" transform="rotate(-90 311.5 41.4)">G3</text>
<text x="274.6" y="44.3">2</text>
<text x="274.6" y="47.8">3</text>
<text x="279.8" y="42.2">DATA2</text>
<text x="279.8" y="45.7">CS</text>
<text x="274.6" y="51.4">4</text>
<text x="279.8" y="49.2">DI</text>
<text x="279.8" y="52.8">VDD</text>
<text x="274.6" y="54.9">5</text>
<text x="274.6" y="58.4">6</text>
<text x="279.8" y="56.3">SCLK</text>
<text x="279.8" y="59.8">VSS</text>
<text x="274.6" y="61.9">7</text>
<text x="274.6" y="65.5">8</text>
<text x="279.8" y="63.4">DO</text>
<text x="274.6" y="69">9</text>
<text x="279.8" y="66.9">DATA1</text>
<text x="279.8" y="70.4">CDN</text>
<text x="308" y="70.1" transform="rotate(-90 308 70.1)">G1</text>
<text x="311.5" y="70.1" transform="rotate(-90 311.5 70.1)">G2</text>
<text x="306.6" y="77.7" transform="rotate(-90 306.6 77.7)">G1</text>
<text x="310.1" y="77.7" transform="rotate(-90 310.1 77.7)">G2</text>
<text x="172.5" y="157.2" transform="rotate(-90 172.5 157.2)">1</text>
<text x="179.6" y="157.2" transform="rotate(-90 179.6 157.2)">2</text>
<text x="186.6" y="157.2" transform="rotate(-90 186.6 157.2)">3</text>
<text x="193.7" y="157.2" transform="rotate(-90 193.7 157.2)">4</text>
<text x="200.7" y="157.2" transform="rotate(-90 200.7 157.2)">5</text>
<text x="159.7" y="162.5">17</text>
<text x="169" y="167" transform="rotate(-90 169 167)">6</text>
<text x="176" y="167" transform="rotate(-90 176 167)">7</text>
<text x="183.1" y="167" transform="rotate(-90 183.1 167)">8</text>
<text x="190.1" y="167" transform="rotate(-90 190.1 167)">9</text>
<text x="206.7" y="162.5">16</text>
<text x="172.5" y="172.5" transform="rotate(-90 172.5 172.5)">11</text>
<text x="179.6" y="172.5" transform="rotate(-90 179.6 172.5)">12</text>
<text x="186.6" y="172.5" transform="rotate(-90 186.6 172.5)">13</text>
<text x="193.7" y="172.5" transform="rotate(-90 193.7 172.5)">14</text>
<text x="197.2" y="169" transform="rotate(-90 197.2 169)">10</text>
<text x="200.7" y="172.5" transform="rotate(-90 200.7 172.5)">15</text>
</g>
<g font-size="3.2">
<text x="40.2" y="135" transform="rotate(-90 40.2 135)">1</text>
<text x="43.7" y="135" transform="rotate(-90 43.7 135)">2</text>
<text x="40.2" y="146.9" transform="rotate(-90 40.2 146.9)">3</text>
<text x="43.7" y="146.9" transform="rotate(-90 43.7 146.9)">4</text>
<text x="31.7" y="208.4">1</text>
<text x="31.7" y="211.9">3</text>
<text x="31.7" y="215.4">2</text>
</g>
<g font-size="2.5" fill="#000080">
<text x="34.7" y="36.8">R20</text>
<text x="34.9" y="40.3">10k</text>
<text x="76.6" y="40.3">R21</text>
<text x="76.6" y="43.2">10k</text>
<text x="47" y="75.4">1k</text>
<text x="47" y="72.4">R14</text>
<text x="46.6" y="124.4">1k</text>
<text x="46.6" y="121.4">R13</text>
<text x="64.2" y="143.8">2k</text>
<text x="64.2" y="140.8">R22</text>
<text x="308.1" y="141.1">R15</text>
<text x="308.1" y="144.1">1k</text>
<text x="153.9" y="153.1">DB15_VGA_H</text>
<text x="325.3" y="154.9">R17</text>
<text x="158" y="156.7">DSUB1</text>
<text x="325.3" y="157.9">2k</text>
<text x="308.1" y="178.2">R16</text>
<text x="308.1" y="181.2">1k</text>
<text x="325.3" y="191.9">R18</text>
<text x="325.3" y="194.9">2k</text>
<text x="132.4" y="199">R1</text>
<text x="139.7" y="199">4k</text>
<text x="187.1" y="199">R5</text>
<text x="194.4" y="199">4k</text>
<text x="240" y="199">R9</text>
<text x="247.3" y="199">4k</text>
<text x="132.4" y="206.1">R2</text>
<text x="139.7" y="206.1">2k</text>
<text x="187.1" y="206.1">R6</text>
<text x="194.4" y="206.1">2k</text>
<text x="239.3" y="206.1">R10</text>
<text x="247.3" y="206.1">2k</text>
<text x="132.4" y="213.1">R3</text>
<text x="139.7" y="213.1">1k</text>
<text x="187.1" y="213.1">R7</text>
<text x="194.4" y="213.1">1k</text>
<text x="239.4" y="213.1">R11</text>
<text x="247.3" y="213.1">1k</text>
<text x="132.4" y="220.2">R4</text>
<text x="139" y="220.2">500</text>
<text x="187.1" y="220.2">R8</text>
<text x="193.6" y="220.2">500</text>
<text x="239.3" y="220.2">R12</text>
<text x="246.5" y="220.2">500</text>
</g>
<g font-size="2.5">
<text x="37.8" y="156.7">GND</text>
<text x="152.4" y="170.8">GND</text>
<text x="212.4" y="170.8">GND</text>
<text x="166.5" y="181.4">GND GND GND</text>
<text x="187.7" y="181.4">GND</text>
<text x="194.8" y="181.4">GND</text>
</g>
<g font-size="1.8">
<text x="371.1" y="35.1">GND</text>
<text x="371.1" y="38.7">+5V</text>
<text x="371.1" y="42.2">CLK</text>
<text x="371.1" y="45.7">D3</text>
<text x="371.1" y="49.2">STRB</text>
<text x="371.1" y="52.8">D4</text>
<text x="371.1" y="56.3">D0</text>
<text x="372.9" y="82.8">GND</text>
<text x="372.9" y="89.8">CLK</text>
<text x="372.9" y="86.3">+5V</text>
<text x="372.9" y="93.3">D3</text>
<text x="372.9" y="96.9">STRB</text>
<text x="372.9" y="100.4">D4</text>
<text x="372.9" y="103.9">D0</text>
</g>
<text font-size="1.8" fill="#000080" x="39.9" y="140.6">KEY1</text>
</svg>
